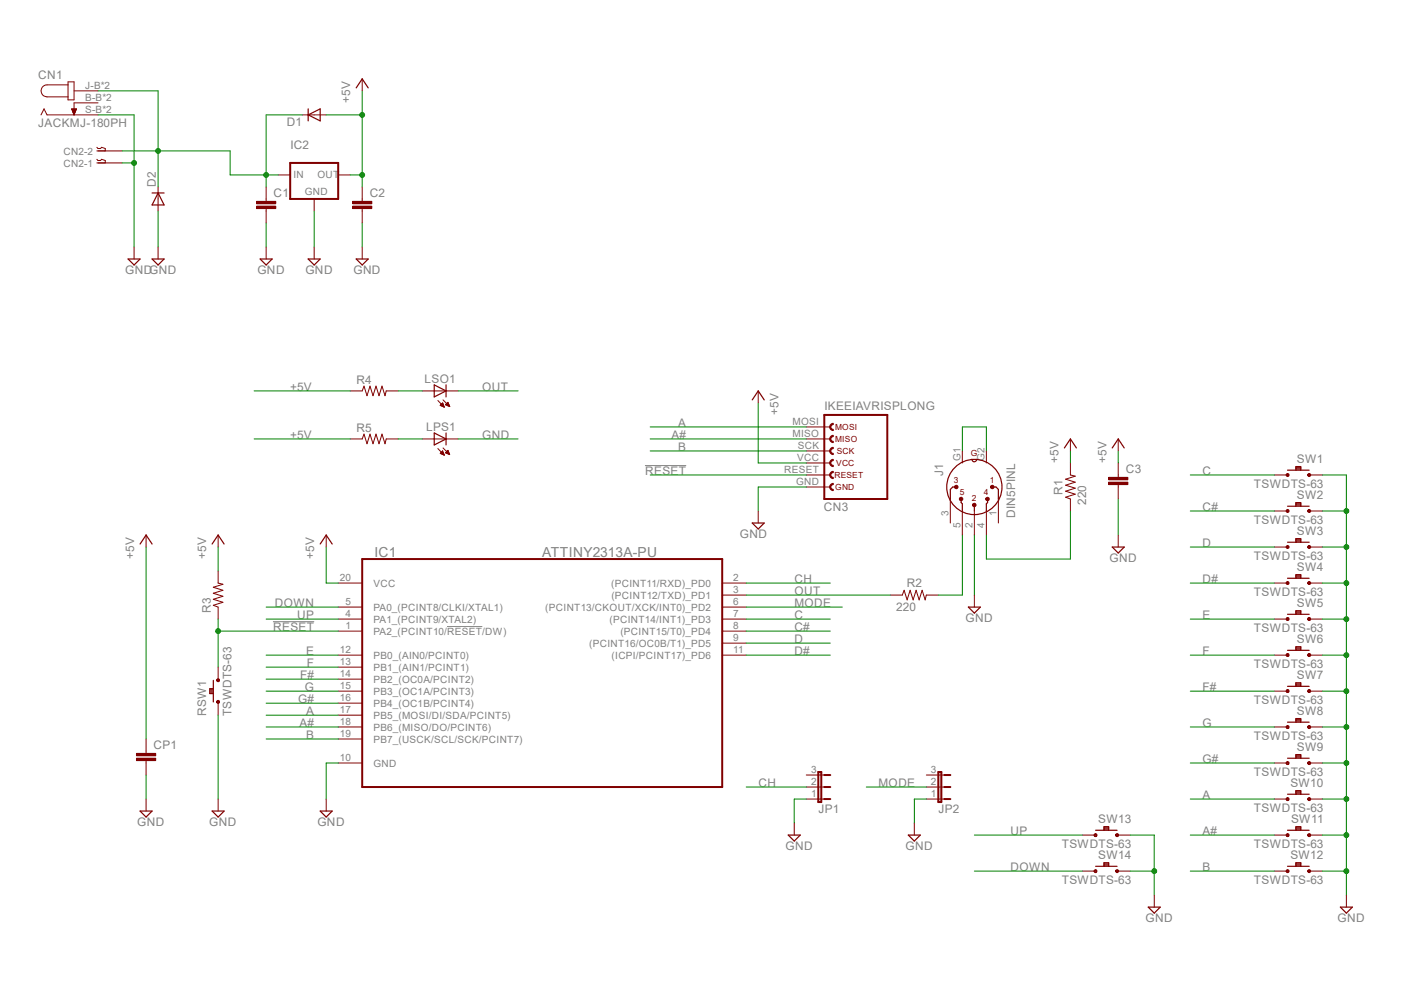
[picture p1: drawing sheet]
<svg xmlns="http://www.w3.org/2000/svg" width="297mm" height="210mm" viewBox="0 0 297 210" stroke-linecap="round" stroke-linejoin="round" font-family="sans-serif">
<path d="M136.4 98.5h8.8M57.7 131.5h8.8M94.6 132.5h7.4" fill="none" stroke="#808080" stroke-width=".21"/>
<g fill="none" stroke="#800000" stroke-width=".21">
<path d="M46.1 113.2v2.5M69 113.2v2.5M71.5 123.3h5.1M71.5 128.4h5.1M71.5 130.9h5.1M71.5 133.5h5.1M71.5 138.6h5.1M152.8 123.3h5.1M152.8 128.4h5.1M152.8 130.9h5.1M152.8 133.5h5.1M152.8 138.6h5.1"/>
<path d="M152.8 125.9h5.1M152.8 136h5.1M46.1 141.1v2.5M46.1 148.7v2.6M71.5 141.1h5.1M71.5 143.6h5.1M71.5 146.2h5.1M71.5 148.7h5.1M71.5 151.3h5.1M71.5 153.8h5.1M71.5 156.3h5.1M69 169v2.5"/>
<path d="M71.5 161.4h5.1"/>
</g>
<path d="M76.6 118.2h76.2v48.3h-76.2z" fill="none" stroke="#800000" stroke-width=".42"/>
<path d="M44.9 115.1l1.2-1.9 1.3 1.9M67.7 115.1l1.3-1.9 1.3 1.9M67.7 171.5h2.6l-1.3 1.3z" fill="none" stroke="#800000" stroke-width=".25"/>
<path d="M45.9 143.6h.5v.5h-.5l-.1-.2 .2-.2h.3v.2l-.2 .2-.3-.2z" fill-rule="evenodd" fill="#800000"/>
<path d="M45.9 143.6h.5v.5h-.5l-.1-.2 .2-.2h.3v.2l-.2 .2-.3-.2z" fill="none" stroke="#800000" stroke-width=".21"/>
<path d="M45.1 146.7v1.8" fill="none" stroke="#800000" stroke-width=".25"/>
<path d="M45.9 148.2h.5v.5h-.5l-.1-.2 .2-.2h.3v.2l-.2 .1-.3-.1z" fill-rule="evenodd" fill="#800000"/>
<path d="M46.1 120.8v2.5l1.1 .3-2.1 .6 2.1 .6-2.1 .7 2.1 .6-2.1 .6 2.1 .7-2.1 .6 1 .4v2.5M30.9 158.8v.5M45.9 148.2h.5v.5h-.5l-.1-.2 .2-.2h.3v.2l-.2 .1-.3-.1zM30.9 160.9v.5M46.1 169v2.5" fill="none" stroke="#800000" stroke-width=".21"/>
<path d="M44.6 145.7v1M44.9 145.7v1M45.1 143.9v2.8h-.7v-1h.7M44.9 171.5h2.5l-1.3 1.3z" fill="none" stroke="#800000" stroke-width=".25"/>
<path d="M28.9 160.4h4v.5h-4z" fill-rule="evenodd" fill="#800000"/>
<path d="M28.9 160.4h4v.5h-4z" fill="none" stroke="#800000" stroke-width=".21"/>
<path d="M28.9 159.3h4v.6h-4z" fill-rule="evenodd" fill="#800000"/>
<path d="M56.3 42.1v.5M56.3 44.1v.5M30.9 113.2v2.5M28.9 159.3h4v.6h-4zM30.9 156.3v2.5M30.9 161.4v2.5M30.9 169v2.5" fill="none" stroke="#800000" stroke-width=".21"/>
<path d="M29.6 115.1l1.3-1.9 1.3 1.9M29.6 171.5h2.6l-1.3 1.3z" fill="none" stroke="#800000" stroke-width=".25"/>
<path d="M54.3 43.6h4v.5h-4z" fill-rule="evenodd" fill="#800000"/>
<path d="M54.3 43.6h4v.5h-4z" fill="none" stroke="#800000" stroke-width=".21"/>
<path d="M54.3 42.6h4v.5h-4z" fill-rule="evenodd" fill="#800000"/>
<path d="M56.3 39.5v2.6M54.3 42.6h4v.5h-4zM56.3 44.6v2.6M76.6 42.1v.5M76.6 44.1v.5" fill="none" stroke="#800000" stroke-width=".21"/>
<path d="M74.6 43.6h4.1v.5h-4.1z" fill-rule="evenodd" fill="#800000"/>
<path d="M74.6 43.6h4.1v.5h-4.1z" fill="none" stroke="#800000" stroke-width=".21"/>
<path d="M74.6 42.6h4.1v.5h-4.1z" fill-rule="evenodd" fill="#800000"/>
<g fill="none" stroke="#800000" stroke-width=".21">
<path d="M76.6 16.7v2.5M20.5 34.5h5.3M20.5 31.2l.2 .2h.6l.2-.2 .8 .2v.5M20.5 33.7l.2 .3h.6l.2-.3 .8 .3v.5M20.5 31.9h5.3M58.8 37h2.6M63.9 24.3h5.1M71.5 37h2.6M76.6 39.5v2.6M28.4 52.2v2.6M33.4 52.2v2.6M66.5 42.1v2.5"/>
<path d="M66.5 52.2v2.6M74.6 42.6h4.1v.5h-4.1zM76.6 44.6v2.6M74.1 82.7h2.5l.4-1 .6 2 .7-2 .6 2 .6-2 .7 2 .6-2 .6 2 .3-1h2.5M74.1 92.8h2.5l.4-1 .6 2.1 .7-2.1 .6 2.1 .6-2.1 .7 2.1 .6-2.1 .6 2.1 .3-1.1h2.5M89.3 82.7h7.6M89.3 92.8h7.6M92.6 84.7l1.4 1.4M92.6 94.9l1.4 1.4M93.1 85.7l.9 .4M93.1 85.7l.5-.5 .4 .9M93.1 85.7h.7"/>
<path d="M93.2 95.9h.7M93.2 95.8h.6M93.2 85.6h.6M93.3 85.8h.6M93.3 95.8h.5M93.3 85.5h.5M93.3 95.7h.4M93.4 85.4h.3M93.4 96h.5M93.4 95.6h.3M93.5 85.9h.4M93.5 85.3h.2"/>
<path d="M93.5 95.5h.1M93.6 85.3h.1M93.6 96.1h.3M93.6 95.4h.1M93.6 95.4l-.5 .5 .9 .4M93.6 95.4l.4 .9M93.7 86h.2M93.7 84.6l1.4 1.4M93.7 94.7l1.4 1.4M93.8 96.2h.2M93.9 86.1h.1M94.2 85.6l.5-.5 .4 .9z"/>
<path d="M94.3 85.6h.7M94.3 95.8h.7M94.3 85.5h.7M94.4 95.7h.6M94.4 85.4h.5M94.4 95.8h.6M94.4 95.6h.5M94.5 85.7h.5M94.5 85.3h.4M94.5 95.5h.4M94.6 85.3h.2M94.6 95.9h.4"/>
<path d="M94.6 95.4h.2M94.7 85.8h.4M94.7 85.2h.1M94.7 95.3h.1M94.7 95.2l.4 .9-.9-.3zM94.8 96h.3M94.9 85.9h.2M95 96.1h.1M95.1 86h.1M160.4 82.7v2.5M160.4 108.1v2.5M269.6 108.1h2.5"/>
<path d="M277.2 108.1h2.5M244.2 189.3v2.6"/>
</g>
<g fill="none" stroke="#800000" stroke-width=".25">
<path d="M75.4 18.6l1.2-1.9 1.3 1.9M65.2 24.3l2.5-1.3v2.6zM65.2 23v2.6M27.1 54.8h2.5l-1.2 1.2zM32.2 54.8h2.5l-1.3 1.2zM65.2 54.8h2.5l-1.2 1.2zM91.9 81.4l2.5 1.3-2.5 1.2zM91.9 91.6l2.5 1.2-2.5 1.3zM94.4 81.4v2.5M94.4 91.6v2.5M159.1 84.6l1.3-1.9 1.3 1.9M159.1 110.6h2.6l-1.3 1.3z"/>
<path d="M242.9 191.9h2.5l-1.2 1.2z"/>
</g>
<path d="M61.4 34.5h10.1v7.6h-10.1z" fill="none" stroke="#800000" stroke-width=".42"/>
<path d="M272.2 107.9l.2-.2 .2 .2v.4h-.4l-.1-.2 .3-.2 .2 .2-.4 .1-.1-.1z" fill-rule="evenodd" fill="#800000"/>
<path d="M272.2 107.9l.2-.2 .2 .2v.4h-.4l-.1-.2 .3-.2 .2 .2-.4 .1-.1-.1z" fill="none" stroke="#800000" stroke-width=".21"/>
<path d="M275.2 107.1h1.7" fill="none" stroke="#800000" stroke-width=".25"/>
<path d="M276.7 107.9l.2-.2 .3 .2v.4h-.5l-.1-.2 .3-.2 .3 .2-.4 .1-.2-.1z" fill-rule="evenodd" fill="#800000"/>
<path d="M269.6 100.5h2.5M276.7 107.9l.2-.2 .3 .2v.4h-.5l-.1-.2 .3-.2 .3 .2-.4 .1-.2-.1zM277.2 100.5h2.5" fill="none" stroke="#800000" stroke-width=".21"/>
<path d="M272.4 107.1h2.8v-.8h-1v.8M274.2 106.8h1M274.2 106.6h1" fill="none" stroke="#800000" stroke-width=".25"/>
<path d="M272.2 100.2h.4v.5l-.2 .1-.2-.1-.1-.2 .1-.2 .4 .2-.2 .2-.3-.2z" fill-rule="evenodd" fill="#800000"/>
<path d="M272.2 100.2h.4v.5l-.2 .1-.2-.1-.1-.2 .1-.2 .4 .2-.2 .2-.3-.2z" fill="none" stroke="#800000" stroke-width=".21"/>
<path d="M275.2 99.4h1.7" fill="none" stroke="#800000" stroke-width=".25"/>
<path d="M276.7 100.2h.5v.5l-.3 .1-.2-.1-.1-.2 .2-.2 .4 .2-.3 .2-.3-.2z" fill-rule="evenodd" fill="#800000"/>
<path d="M269.6 115.7h2.5M276.7 100.2h.5v.5l-.3 .1-.2-.1-.1-.2 .2-.2 .4 .2-.3 .2-.3-.2zM277.2 115.7h2.5" fill="none" stroke="#800000" stroke-width=".21"/>
<path d="M272.4 99.4h2.8v-.7h-1v.7M274.2 99.2h1M274.2 98.9h1" fill="none" stroke="#800000" stroke-width=".25"/>
<path d="M272.2 115.5l.2-.1 .2 .1v.4h-.4l-.1-.2 .3-.2 .2 .2-.4 .1-.1-.1z" fill-rule="evenodd" fill="#800000"/>
<path d="M272.2 115.5l.2-.1 .2 .1v.4h-.4l-.1-.2 .3-.2 .2 .2-.4 .1-.1-.1z" fill="none" stroke="#800000" stroke-width=".21"/>
<path d="M275.2 114.7h1.7" fill="none" stroke="#800000" stroke-width=".25"/>
<path d="M276.7 115.5l.2-.1 .3 .1v.4h-.5l-.1-.2 .3-.2 .3 .2-.4 .1-.2-.1z" fill-rule="evenodd" fill="#800000"/>
<path d="M276.7 115.5l.2-.1 .3 .1v.4h-.5l-.1-.2 .3-.2 .3 .2-.4 .1-.2-.1zM269.6 123.3h2.5M277.2 123.3h2.5" fill="none" stroke="#800000" stroke-width=".21"/>
<path d="M272.4 114.7h2.8v-.8h-1v.8M274.2 114.4h1M274.2 114.2h1" fill="none" stroke="#800000" stroke-width=".25"/>
<path d="M272.2 123.1l.2-.1 .2 .1v.4h-.4l-.1-.2 .3-.2 .2 .2-.4 .1-.1-.1z" fill-rule="evenodd" fill="#800000"/>
<path d="M272.2 123.1l.2-.1 .2 .1v.4h-.4l-.1-.2 .3-.2 .2 .2-.4 .1-.1-.1z" fill="none" stroke="#800000" stroke-width=".21"/>
<path d="M275.2 122.3h1.7" fill="none" stroke="#800000" stroke-width=".25"/>
<path d="M276.7 123.1l.2-.1 .3 .1v.4h-.5l-.1-.2 .3-.2 .3 .2-.4 .1-.2-.1z" fill-rule="evenodd" fill="#800000"/>
<path d="M269.6 130.9h2.5M276.7 123.1l.2-.1 .3 .1v.4h-.5l-.1-.2 .3-.2 .3 .2-.4 .1-.2-.1zM277.2 130.9h2.5" fill="none" stroke="#800000" stroke-width=".21"/>
<path d="M272.4 122.3h2.8v-.8h-1v.8M274.2 122h1M274.2 121.8h1" fill="none" stroke="#800000" stroke-width=".25"/>
<path d="M272.2 130.7h.4v.4h-.4l-.1-.2 .3-.2 .2 .2-.4 .2-.1-.2z" fill-rule="evenodd" fill="#800000"/>
<path d="M272.2 130.7h.4v.4h-.4l-.1-.2 .3-.2 .2 .2-.4 .2-.1-.2z" fill="none" stroke="#800000" stroke-width=".21"/>
<path d="M275.2 129.9h1.7" fill="none" stroke="#800000" stroke-width=".25"/>
<path d="M276.7 130.7h.5v.4h-.5l-.1-.2 .3-.2 .3 .2-.4 .2-.2-.2z" fill-rule="evenodd" fill="#800000"/>
<path d="M269.6 138.6h2.5M276.7 130.7h.5v.4h-.5l-.1-.2 .3-.2 .3 .2-.4 .2-.2-.2zM277.2 138.6h2.5" fill="none" stroke="#800000" stroke-width=".21"/>
<path d="M272.4 129.9h2.8v-.7h-1v.7M274.2 129.7h1M274.2 129.4h1" fill="none" stroke="#800000" stroke-width=".25"/>
<path d="M272.2 138.3h.4v.5h-.4l-.1-.2 .1-.2h.3l.1 .2-.4 .1-.1-.1z" fill-rule="evenodd" fill="#800000"/>
<path d="M272.2 138.3h.4v.5h-.4l-.1-.2 .1-.2h.3l.1 .2-.4 .1-.1-.1z" fill="none" stroke="#800000" stroke-width=".21"/>
<path d="M275.2 137.5h1.7" fill="none" stroke="#800000" stroke-width=".25"/>
<path d="M276.7 138.3h.5v.5h-.5l-.1-.2 .2-.2h.3l.1 .2-.4 .1-.2-.1z" fill-rule="evenodd" fill="#800000"/>
<path d="M276.7 138.3h.5v.5h-.5l-.1-.2 .2-.2h.3l.1 .2-.4 .1-.2-.1zM269.6 146.2h2.5M277.2 146.2h2.5" fill="none" stroke="#800000" stroke-width=".21"/>
<path d="M272.4 137.5h2.8v-.7h-1v.7M274.2 137.3h1M274.2 137h1" fill="none" stroke="#800000" stroke-width=".25"/>
<path d="M272.2 145.9h.4v.5h-.4l-.1-.2 .1-.2h.3l.1 .2-.4 .1-.1-.1z" fill-rule="evenodd" fill="#800000"/>
<path d="M272.2 145.9h.4v.5h-.4l-.1-.2 .1-.2h.3l.1 .2-.4 .1-.1-.1z" fill="none" stroke="#800000" stroke-width=".21"/>
<path d="M275.2 145.2h1.7" fill="none" stroke="#800000" stroke-width=".25"/>
<path d="M276.7 145.9h.5v.5h-.5l-.1-.2 .2-.2h.3l.1 .2-.4 .1-.2-.1z" fill-rule="evenodd" fill="#800000"/>
<path d="M269.6 153.8h2.5M276.7 145.9h.5v.5h-.5l-.1-.2 .2-.2h.3l.1 .2-.4 .1-.2-.1zM277.2 153.8h2.5" fill="none" stroke="#800000" stroke-width=".21"/>
<path d="M272.4 145.2h2.8v-.8h-1v.8M274.2 144.9h1M274.2 144.7h1" fill="none" stroke="#800000" stroke-width=".25"/>
<path d="M272.2 153.5h.4v.5h-.4l-.1-.2 .1-.2 .4 .2-.1 .1h-.3l-.1-.1z" fill-rule="evenodd" fill="#800000"/>
<path d="M272.2 153.5h.4v.5h-.4l-.1-.2 .1-.2 .4 .2-.1 .1h-.3l-.1-.1z" fill="none" stroke="#800000" stroke-width=".21"/>
<path d="M275.2 152.7h1.7" fill="none" stroke="#800000" stroke-width=".25"/>
<path d="M276.7 153.5h.5v.5h-.5l-.1-.2 .2-.2 .4 .2-.1 .1h-.3l-.2-.1z" fill-rule="evenodd" fill="#800000"/>
<path d="M276.7 153.5h.5v.5h-.5l-.1-.2 .2-.2 .4 .2-.1 .1h-.3l-.2-.1zM269.6 161.4h2.5M277.2 161.4h2.5" fill="none" stroke="#800000" stroke-width=".21"/>
<path d="M272.4 152.7h2.8v-.7h-1v.7M274.2 152.5h1M274.2 152.2h1" fill="none" stroke="#800000" stroke-width=".25"/>
<path d="M272.2 161.2h.4v.4h-.4l-.1-.2 .1-.2 .4 .2-.1 .1h-.3l-.1-.1z" fill-rule="evenodd" fill="#800000"/>
<path d="M272.2 161.2h.4v.4h-.4l-.1-.2 .1-.2 .4 .2-.1 .1h-.3l-.1-.1z" fill="none" stroke="#800000" stroke-width=".21"/>
<path d="M275.2 160.4h1.7" fill="none" stroke="#800000" stroke-width=".25"/>
<path d="M276.7 161.2h.5v.4h-.5l-.1-.2 .2-.2 .4 .2-.1 .1h-.3l-.2-.1z" fill-rule="evenodd" fill="#800000"/>
<path d="M269.6 169h2.5M276.7 161.2h.5v.4h-.5l-.1-.2 .2-.2 .4 .2-.1 .1h-.3l-.2-.1zM277.2 169h2.5" fill="none" stroke="#800000" stroke-width=".21"/>
<path d="M274.2 159.9h1M272.4 160.4h2.8v-.8h-1v.8M274.2 160.1h1" fill="none" stroke="#800000" stroke-width=".25"/>
<path d="M272.2 168.8h.4v.4h-.4l-.1-.2 .1-.1 .4 .1-.2 .2-.3-.2z" fill-rule="evenodd" fill="#800000"/>
<path d="M272.2 168.8h.4v.4h-.4l-.1-.2 .1-.1 .4 .1-.2 .2-.3-.2z" fill="none" stroke="#800000" stroke-width=".21"/>
<path d="M275.2 168h1.7" fill="none" stroke="#800000" stroke-width=".25"/>
<path d="M276.7 168.8h.5v.4h-.5l-.1-.2 .2-.1 .4 .1-.3 .2-.3-.2z" fill-rule="evenodd" fill="#800000"/>
<path d="M269.6 176.6h2.5M276.7 168.8h.5v.4h-.5l-.1-.2 .2-.1 .4 .1-.3 .2-.3-.2zM277.2 176.6h2.5" fill="none" stroke="#800000" stroke-width=".21"/>
<path d="M272.4 168h2.8v-.8h-1v.8M274.2 167.7h1M274.2 167.5h1" fill="none" stroke="#800000" stroke-width=".25"/>
<path d="M272.2 176.4h.4v.5h-.4l-.1-.3 .1-.1 .4 .1-.2 .2-.3-.2z" fill-rule="evenodd" fill="#800000"/>
<path d="M272.2 176.4h.4v.5h-.4l-.1-.3 .1-.1 .4 .1-.2 .2-.3-.2z" fill="none" stroke="#800000" stroke-width=".21"/>
<path d="M275.2 175.6h1.7" fill="none" stroke="#800000" stroke-width=".25"/>
<path d="M276.7 176.4h.5v.5h-.5l-.1-.3 .2-.1 .4 .1-.3 .2-.3-.2z" fill-rule="evenodd" fill="#800000"/>
<path d="M276.7 176.4h.5v.5h-.5l-.1-.3 .2-.1 .4 .1-.3 .2-.3-.2zM269.6 184.2h2.5M277.2 184.2h2.5" fill="none" stroke="#800000" stroke-width=".21"/>
<path d="M272.4 175.6h2.8v-.8h-1v.8M274.2 175.3h1M274.2 175.1h1" fill="none" stroke="#800000" stroke-width=".25"/>
<path d="M272.2 184h.4v.4l-.2 .2-.2-.2-.1-.2 .1-.1 .4 .1-.2 .2-.3-.2z" fill-rule="evenodd" fill="#800000"/>
<path d="M272.2 184h.4v.4l-.2 .2-.2-.2-.1-.2 .1-.1 .4 .1-.2 .2-.3-.2z" fill="none" stroke="#800000" stroke-width=".21"/>
<path d="M275.2 183.2h1.7" fill="none" stroke="#800000" stroke-width=".25"/>
<path d="M276.7 184h.5v.4l-.3 .2-.2-.2-.1-.2 .2-.1 .4 .1-.3 .2-.3-.2z" fill-rule="evenodd" fill="#800000"/>
<path d="M201 105.5v5.1M203.6 108.1v5.1M206.1 108.1v5.1M208.7 108.1v5.1M211.2 105.5v5.1M276.7 184h.5v.4l-.3 .2-.2-.2-.1-.2 .2-.1 .4 .1-.3 .2-.3-.2z" fill="none" stroke="#800000" stroke-width=".21"/>
<path d="M272.4 183.2h2.8v-.7h-1v.7M274.2 183h1M274.2 182.7h1" fill="none" stroke="#800000" stroke-width=".25"/>
<path d="M205.8 106.6l.3-.2 .3 .2 .1 .2-.1 .3-.3 .1-.3-.1-.1-.3 .4-.1 .1 .1-.1 .1-.4-.1z" fill-rule="evenodd" fill="#800000"/>
<path d="M205.8 106.6l.3-.2 .3 .2 .1 .2-.1 .3-.3 .1-.3-.1-.1-.3 .4-.1 .1 .1-.1 .1-.4-.1z" fill="none" stroke="#800000" stroke-width=".21"/>
<path d="M208.6 105.3l.3-.1 .3 .1 .1 .2-.1 .3-.3 .1-.3-.1-.1-.3 .4-.1 .1 .1-.1 .2-.4-.2z" fill-rule="evenodd" fill="#800000"/>
<path d="M208.6 105.3l.3-.1 .3 .1 .1 .2-.1 .3-.3 .1-.3-.1-.1-.3 .4-.1 .1 .1-.1 .2-.4-.2z" fill="none" stroke="#800000" stroke-width=".21"/>
<path d="M203 105.3l.3-.1 .3 .1 .1 .2-.1 .3-.3 .1-.3-.1-.1-.3 .4-.1 .2 .1-.2 .2-.4-.2z" fill-rule="evenodd" fill="#800000"/>
<path d="M203 105.3l.3-.1 .3 .1 .1 .2-.1 .3-.3 .1-.3-.1-.1-.3 .4-.1 .2 .1-.2 .2-.4-.2z" fill="none" stroke="#800000" stroke-width=".21"/>
<path d="M209.6 102.7l.3-.1 .3 .1 .1 .3-.1 .3-.3 .1-.3-.1-.1-.3 .4-.1 .2 .1-.2 .1-.4-.1z" fill-rule="evenodd" fill="#800000"/>
<path d="M209.6 102.7l.3-.1 .3 .1 .1 .3-.1 .3-.3 .1-.3-.1-.1-.3 .4-.1 .2 .1-.2 .1-.4-.1z" fill="none" stroke="#800000" stroke-width=".21"/>
<path d="M202 102.7l.3-.1 .3 .1 .1 .3-.1 .3-.3 .1-.3-.1-.1-.3 .4-.1 .1 .1-.1 .1-.4-.1z" fill-rule="evenodd" fill="#800000"/>
<path d="M203.6 95.4v2.5M208.7 95.4v2.5M226.4 92.8v2.6M226.4 97.9v2.6l1.1 .2-2.1 .6 2.1 .7-2.1 .6 2.1 .7-2.1 .6 2.1 .6-2.1 .7 1 .3v2.6M202 102.7l.3-.1 .3 .1 .1 .3-.1 .3-.3 .1-.3-.1-.1-.3 .4-.1 .1 .1-.1 .1-.4-.1zM188.3 125.9h2.6l.4-1.1 .6 2.1 .6-2.1 .7 2.1 .6-2.1 .6 2.1 .7-2.1 .6 2.1 .3-1h2.5M229 176.6h2.5M236.6 176.6h2.5" fill="none" stroke="#800000" stroke-width=".21"/>
<g fill="none" stroke="#800000" stroke-width=".25">
<path d="M205.6 97.2a.51 .51 0 0 0 .5 .5 .51 .51 0 0 0 .5-.5M225.2 94.7l1.2-1.9 1.3 1.9M202.3 103h-.8l-.5 .5v2M203.3 105.5v.8l.3 .3v1.5M206.1 106.8v1.3M208.9 105.5v.8l-.2 .3v1.5M209.9 103h.8l.5 .5v2"/>
<circle cx="206.1" cy="103" r="5.8"/>
</g>
<path d="M231.5 176.4h.5v.5h-.5l-.1-.3 .2-.1 .3 .1-.1 .2-.4-.2z" fill-rule="evenodd" fill="#800000"/>
<path d="M231.5 176.4h.5v.5h-.5l-.1-.3 .2-.1 .3 .1-.1 .2-.4-.2z" fill="none" stroke="#800000" stroke-width=".21"/>
<path d="M234.5 175.6h1.8" fill="none" stroke="#800000" stroke-width=".25"/>
<path d="M236.1 176.4h.5v.5h-.5l-.1-.3 .2-.1 .3 .1-.2 .2-.3-.2z" fill-rule="evenodd" fill="#800000"/>
<path d="M236.1 176.4h.5v.5h-.5l-.1-.3 .2-.1 .3 .1-.2 .2-.3-.2zM229 184.2h2.5M236.6 184.2h2.5" fill="none" stroke="#800000" stroke-width=".21"/>
<path d="M231.8 175.6h2.7v-.8h-.9v.8M233.6 175.3h.9M233.6 175.1h.9" fill="none" stroke="#800000" stroke-width=".25"/>
<path d="M231.5 184h.5v.4l-.2 .2-.3-.2-.1-.2 .2-.1 .3 .1-.1 .2-.4-.2z" fill-rule="evenodd" fill="#800000"/>
<path d="M231.5 184h.5v.4l-.2 .2-.3-.2-.1-.2 .2-.1 .3 .1-.1 .2-.4-.2z" fill="none" stroke="#800000" stroke-width=".21"/>
<path d="M234.5 183.2h1.8" fill="none" stroke="#800000" stroke-width=".25"/>
<path d="M236.1 184h.5v.4l-.3 .2-.2-.2-.1-.2 .2-.1 .3 .1-.2 .2-.3-.2z" fill-rule="evenodd" fill="#800000"/>
<path d="M236.1 184h.5v.4l-.3 .2-.2-.2-.1-.2 .2-.1 .3 .1-.2 .2-.3-.2z" fill="none" stroke="#800000" stroke-width=".21"/>
<path d="M231.8 183.2h2.7v-.7h-.9v.7M233.6 183h.9M233.6 182.7h.9" fill="none" stroke="#800000" stroke-width=".25"/>
<path d="M174.4 87.8h13.3" fill="none" stroke="#800000" stroke-width=".42"/>
<path d="M175.6 95l.5-.4h.2v.3a.51 .51 0 0 0-.5 .5 .51 .51 0 0 0 .5 .5v.2a.76 .76 0 0 1-.7-1.1z" fill-rule="evenodd" fill="#800000"/>
<path d="M175.6 95l.5-.4h.2v.3a.51 .51 0 0 0-.5 .5 .51 .51 0 0 0 .5 .5v.2a.76 .76 0 0 1-.7-1.1z" fill="none" stroke="#800000" stroke-width=".21"/>
<path d="M175.6 92.4l.5-.3h.2v.2a.51 .51 0 0 0-.5 .5 .51 .51 0 0 0 .5 .5v.3a.76 .76 0 0 1-.7-1.2z" fill-rule="evenodd" fill="#800000"/>
<path d="M175.6 92.4l.5-.3h.2v.2a.51 .51 0 0 0-.5 .5 .51 .51 0 0 0 .5 .5v.3a.76 .76 0 0 1-.7-1.2z" fill="none" stroke="#800000" stroke-width=".21"/>
<path d="M175.6 89.9l.5-.4h.2v.3a.51 .51 0 0 0-.5 .5 .51 .51 0 0 0 .5 .5v.3a.76 .76 0 0 1-.7-1.2z" fill-rule="evenodd" fill="#800000"/>
<path d="M175.6 89.9l.5-.4h.2v.3a.51 .51 0 0 0-.5 .5 .51 .51 0 0 0 .5 .5v.3a.76 .76 0 0 1-.7-1.2z" fill="none" stroke="#800000" stroke-width=".21"/>
<path d="M174.4 87.8v17.7h13.3v-17.7" fill="none" stroke="#800000" stroke-width=".42"/>
<path d="M175.6 100l.5-.3h.2v.2a.51 .51 0 0 0-.5 .6 .51 .51 0 0 0 .5 .5v.2a.76 .76 0 0 1-.7-1.2z" fill-rule="evenodd" fill="#800000"/>
<path d="M175.6 100l.5-.3h.2v.2a.51 .51 0 0 0-.5 .6 .51 .51 0 0 0 .5 .5v.2a.76 .76 0 0 1-.7-1.2z" fill="none" stroke="#800000" stroke-width=".21"/>
<path d="M175.6 97.5l.5-.3h.2v.2a.51 .51 0 0 0-.5 .5 .51 .51 0 0 0 .5 .5v.3a.76 .76 0 0 1-.7-1.2z" fill-rule="evenodd" fill="#800000"/>
<path d="M175.6 97.5l.5-.3h.2v.2a.51 .51 0 0 0-.5 .5 .51 .51 0 0 0 .5 .5v.3a.76 .76 0 0 1-.7-1.2z" fill="none" stroke="#800000" stroke-width=".21"/>
<path d="M175.6 102.6l.5-.4h.2v.3a.51 .51 0 0 0-.5 .5 .51 .51 0 0 0 .5 .5v.3a.76 .76 0 0 1-.7-1.2z" fill-rule="evenodd" fill="#800000"/>
<g fill="none" stroke="#800000" stroke-width=".21">
<path d="M14.4 17.9h-4.5a1.27 1.27 0 0 0-1.2 1.3 1.27 1.27 0 0 0 1.2 1.3h4.5M14.4 17.3h1.3v3.8h-1.3zM15.7 19.2h5M8.7 24.3l.6-1.3 .6 1.3h10.8M15.2 23h1l-.5 1.3zM15.2 23.2h.9M15.2 23.1h1M15.3 23.3h.7M15.3 23.4h.7M15.4 23.5h.6M15.4 23.7h.5M15.4 23.6h.6"/>
<path d="M15.5 23.8h.4M15.5 23.9h.3M15.5 24h.3M15.6 24h.1M15.6 24.2h.1M15.6 24.1h.1M20.7 21.8h-5v2.5M56.3 52.2v2.6M76.6 52.2v2.6M170.6 90.3h5M170.6 92.8h5M170.6 95.4h5"/>
<path d="M170.6 97.9h5M170.6 100.5h5M170.6 103h5M175.6 102.6l.5-.4h.2v.3a.51 .51 0 0 0-.5 .5 .51 .51 0 0 0 .5 .5v.3a.76 .76 0 0 1-.7-1.2zM236.6 100.5v.5M236.6 102.5v.5M168 174.1v2.5M170.6 163.9h3.8M170.6 166.5h3.8M170.6 169h3.8"/>
</g>
<path d="M55 54.8h2.6l-1.3 1.2zM75.4 54.8h2.5l-1.3 1.2zM166.8 176.6h2.5l-1.3 1.3z" fill="none" stroke="#800000" stroke-width=".25"/>
<path d="M173.1 163.3h.6v6.3h-.6zM174.4 163.9h1.2M174.4 166.5h1.2M174.4 169h1.2" fill="none" stroke="#800000" stroke-width=".42"/>
<path d="M234.5 102h4.1v.5h-4.1z" fill-rule="evenodd" fill="#800000"/>
<path d="M234.5 102h4.1v.5h-4.1z" fill="none" stroke="#800000" stroke-width=".21"/>
<path d="M234.5 101h4.1v.5h-4.1z" fill-rule="evenodd" fill="#800000"/>
<path d="M33.4 39.5v5.1M236.6 92.8v2.6M236.6 97.9v2.6M234.5 101h4.1v.5h-4.1zM236.6 103v2.5M236.6 113.2v2.5M206.1 125.9v2.5M193.4 174.1v2.5M196 163.9h3.8M196 166.5h3.8M196 169h3.8M284.8 189.3v2.6" fill="none" stroke="#800000" stroke-width=".21"/>
<path d="M32.2 40.8h2.5M33.4 40.8l1.3 2.5h-2.5zM235.3 94.7l1.3-1.9 1.2 1.9M235.3 115.7h2.5l-1.2 1.3zM204.9 128.4h2.5l-1.3 1.3zM192.2 176.6h2.5l-1.3 1.3zM283.5 191.9h2.6l-1.3 1.2z" fill="none" stroke="#800000" stroke-width=".25"/>
<path d="M198.5 163.3h.6v6.3h-.6zM199.8 163.9h1.2M199.8 166.5h1.2M199.8 169h1.2" fill="none" stroke="#800000" stroke-width=".42"/>
<g fill="none" stroke="#008000" stroke-width=".21">
<path d="M69 24.3h7.6v15.2M74.1 37h2.5M137.5 90.3h33.1M137.5 92.8h33.1M137.5 95.4h33.1M30.9 115.7v40.6M46.1 115.7v5.1M69 115.7v7.6h2.5M251.8 100.5h17.8M251.8 108.1h17.8M251.8 115.7h17.8M56.3 138.6h15.2"/>
<path d="M157.9 130.9h17.7M157.9 133.5h17.7M157.9 136h17.7M157.9 138.6h17.7M251.8 130.9h17.8M251.8 123.3h17.8M251.8 138.6h17.8M56.3 141.1h15.2M56.3 146.2h15.2M56.3 143.6h15.2M56.3 153.8h15.2M56.3 148.7h15.2"/>
<path d="M56.3 151.3h15.2M56.3 156.3h15.2M251.8 146.2h17.8M251.8 153.8h17.8M251.8 161.4h17.8M251.8 169h17.8M251.8 176.6h17.8M251.8 184.2h17.8"/>
</g>
<circle cx="76.6" cy="37" r=".51" fill="#008000"/>
<g fill="none" stroke="#008000" stroke-width=".21">
<path d="M76.6 19.2v5.1"/>
<circle cx="76.6" cy="37" r=".51"/>
</g>
<circle cx="76.6" cy="24.3" r=".51" fill="#008000"/>
<g fill="none" stroke="#008000" stroke-width=".21">
<path d="M25.8 34.5h2.6M28.4 24.3v27.9M56.3 47.2v5M66.5 44.6v7.6M76.6 47.2v5M53.8 82.7h20.3M53.8 92.8h20.3M160.4 85.2v12.7h10.2M226.4 95.4v2.5M236.6 95.4v2.5M46.1 151.3v17.7M30.9 163.9v5.1"/>
<path d="M71.5 161.4h-2.5v7.6"/>
<circle cx="76.6" cy="24.3" r=".51"/>
</g>
<circle cx="28.4" cy="34.5" r=".51" fill="#008000"/>
<g fill="none" stroke="#008000" stroke-width=".21">
<path d="M20.7 24.3h7.7M33.4 44.6v7.6M170.6 103h-10.2v5.1M239.1 176.6h5.1v12.7"/>
<circle cx="28.4" cy="34.5" r=".51"/>
</g>
<circle cx="244.2" cy="184.2" r=".51" fill="#008000"/>
<g fill="none" stroke="#008000" stroke-width=".21">
<path d="M279.7 100.5h5.1v83.7M279.7 108.1h5.1M239.1 184.2h5.1"/>
<circle cx="244.2" cy="184.2" r=".51"/>
</g>
<circle cx="284.8" cy="108.1" r=".51" fill="#008000"/>
<g fill="none" stroke="#008000" stroke-width=".21">
<path d="M279.7 115.7h5.1"/>
<circle cx="284.8" cy="108.1" r=".51"/>
</g>
<circle cx="284.8" cy="115.7" r=".51" fill="#008000"/>
<g fill="none" stroke="#008000" stroke-width=".21">
<path d="M279.7 123.3h5.1"/>
<circle cx="284.8" cy="115.7" r=".51"/>
</g>
<circle cx="284.8" cy="123.3" r=".51" fill="#008000"/>
<g fill="none" stroke="#008000" stroke-width=".21">
<path d="M279.7 130.9h5.1"/>
<circle cx="284.8" cy="123.3" r=".51"/>
</g>
<circle cx="284.8" cy="130.9" r=".51" fill="#008000"/>
<g fill="none" stroke="#008000" stroke-width=".21">
<path d="M279.7 138.6h5.1"/>
<circle cx="284.8" cy="130.9" r=".51"/>
</g>
<circle cx="284.8" cy="138.6" r=".51" fill="#008000"/>
<g fill="none" stroke="#008000" stroke-width=".21">
<path d="M279.7 146.2h5.1"/>
<circle cx="284.8" cy="138.6" r=".51"/>
</g>
<circle cx="284.8" cy="146.2" r=".51" fill="#008000"/>
<g fill="none" stroke="#008000" stroke-width=".21">
<path d="M279.7 153.8h5.1"/>
<circle cx="284.8" cy="146.2" r=".51"/>
</g>
<circle cx="284.8" cy="153.8" r=".51" fill="#008000"/>
<g fill="none" stroke="#008000" stroke-width=".21">
<path d="M279.7 161.4h5.1"/>
<circle cx="284.8" cy="153.8" r=".51"/>
</g>
<circle cx="284.8" cy="161.4" r=".51" fill="#008000"/>
<g fill="none" stroke="#008000" stroke-width=".21">
<path d="M279.7 169h5.1"/>
<circle cx="284.8" cy="161.4" r=".51"/>
</g>
<circle cx="284.8" cy="169" r=".51" fill="#008000"/>
<g fill="none" stroke="#008000" stroke-width=".21">
<path d="M279.7 176.6h5.1"/>
<circle cx="284.8" cy="169" r=".51"/>
</g>
<circle cx="284.8" cy="176.6" r=".51" fill="#008000"/>
<g fill="none" stroke="#008000" stroke-width=".21">
<path d="M279.7 184.2h5.1"/>
<circle cx="284.8" cy="176.6" r=".51"/>
</g>
<circle cx="284.8" cy="184.2" r=".51" fill="#008000"/>
<g fill="none" stroke="#008000" stroke-width=".21">
<path d="M58.8 37h-2.5v2.5M96.9 92.8h12.7M96.9 82.7h12.7M206.1 113.2v12.7M236.6 105.5v7.7M56.3 128.4h15.2M157.9 125.9h30.4M170.6 169h-2.6v5.1M196 169h-2.6v5.1M206.1 184.2h22.9M284.8 184.2v5.1"/>
<circle cx="284.8" cy="184.2" r=".51"/>
</g>
<circle cx="56.3" cy="37" r=".51" fill="#008000"/>
<g fill="none" stroke="#008000" stroke-width=".21">
<path d="M25.8 31.9h7.6M48.7 37h7.6"/>
<circle cx="56.3" cy="37" r=".51"/>
</g>
<circle cx="33.4" cy="31.9" r=".51" fill="#008000"/>
<g fill="none" stroke="#008000" stroke-width=".21">
<path d="M20.7 19.2h12.7v20.3M33.4 31.9h15.3v5.1M63.9 24.3h-7.6v12.7M137.5 100.5h33.1M46.1 133.5h25.4M46.1 130.9v10.2"/>
<circle cx="33.4" cy="31.9" r=".51"/>
</g>
<circle cx="46.1" cy="133.5" r=".51" fill="#008000"/>
<g fill="none" stroke="#008000" stroke-width=".21">
<path d="M84.2 82.7h5.1M84.2 92.8h5.1M203.6 95.4v-5.1h5.1v5.1M203.6 113.2v12.7h-5.1M226.4 108.1v10.1h-17.7v-5M56.3 130.9h15.2M157.9 128.4h20.3M157.9 123.3h17.7M157.9 166.5h12.7M183.3 166.5h12.7M206.1 176.6h22.9"/>
<circle cx="46.1" cy="133.5" r=".51"/>
</g>
<g font-size="2.9" fill="#808080">
<text x="79.2" y="117.7">IC1</text>
<text x="114.7" y="117.7">ATTINY2313A-PU</text>
</g>
<g font-size="2.5" fill="#808080">
<text x="8.1" y="16.7">CN1</text>
<text x="74.1" y="21.8" transform="rotate(-90 74.1 21.8)">+5V</text>
<text x="8.1" y="26.8">JACKMJ-180PH</text>
<text x="60.7" y="26.5">D1</text>
<text x="61.4" y="31.4">IC2</text>
<text x="33" y="39.5" transform="rotate(-90 33 39.5)">D2</text>
<text x="57.9" y="41.7">C1</text>
<text x="78.2" y="41.7">C2</text>
<text x="26.5" y="58">GNDGND</text>
<text x="54.4" y="58">GND</text>
<text x="64.6" y="58">GND</text>
<text x="74.8" y="58">GND</text>
<text x="61.4" y="82.7">+5V</text>
<text x="75.4" y="81.2">R4</text>
<text x="89.8" y="80.9">LSO1</text>
<text x="102" y="82.7">OUT</text>
<text x="164.7" y="87.8" transform="rotate(-90 164.7 87.8)">+5V</text>
<text x="174.4" y="86.7">IKEEIAVRISPLONG</text>
<text x="61.4" y="92.8">+5V</text>
<text x="75.4" y="91.4">R5</text>
<text x="90.1" y="91.1">LPS1</text>
<text x="102" y="92.8">GND</text>
<text x="142.1" y="92.8">A#</text>
<text x="143.5" y="90.3">A</text>
<text x="143.5" y="95.4">B</text>
<text x="136.5" y="100.5">RESET</text>
<text x="199.5" y="100.6" transform="rotate(-90 199.5 100.6)">J1</text>
<text x="223.9" y="97.9" transform="rotate(-90 223.9 97.9)">+5V</text>
<text x="234.1" y="97.9" transform="rotate(-90 234.1 97.9)">+5V</text>
<text x="238.2" y="100.1">C3</text>
<text x="254.4" y="100.5">C</text>
<text x="274.4" y="97.9">SW1</text>
<text x="224.8" y="104.6" transform="rotate(-90 224.8 104.6)">R1</text>
<text x="229.7" y="106.8" transform="rotate(-90 229.7 106.8)">220</text>
<text x="265.3" y="103.3">TSWDTS-63</text>
<text x="274.4" y="105.5">SW2</text>
<text x="156.5" y="113.8">GND</text>
<text x="174.3" y="108.1">CN3</text>
<text x="214.8" y="109.6" transform="rotate(-90 214.8 109.6)">DIN5PINL</text>
<text x="254.4" y="108.1">C#</text>
<text x="265.3" y="110.9">TSWDTS-63</text>
<text x="274.4" y="113.2">SW3</text>
<text x="28.4" y="118.2" transform="rotate(-90 28.4 118.2)">+5V</text>
<text x="43.6" y="118.2" transform="rotate(-90 43.6 118.2)">+5V</text>
<text x="66.5" y="118.2" transform="rotate(-90 66.5 118.2)">+5V</text>
<text x="234.7" y="118.9">GND</text>
<text x="254.4" y="115.7">D</text>
<text x="265.3" y="118.5">TSWDTS-63</text>
<text x="168.1" y="125.9">OUT</text>
<text x="168.1" y="123.3">CH</text>
<text x="191.8" y="124.2">R2</text>
<text x="254.4" y="123.3">D#</text>
<text x="274.4" y="120.8">SW4</text>
<text x="44.6" y="129.6" transform="rotate(-90 44.6 129.6)">R3</text>
<text x="58.1" y="128.4">DOWN</text>
<text x="62.9" y="130.9">UP</text>
<text x="168.1" y="130.9">C</text>
<text x="168.1" y="128.4">MODE</text>
<text x="189.6" y="129.2">220</text>
<text x="204.3" y="131.6">GND</text>
<text x="254.4" y="130.9">E</text>
<text x="265.3" y="126.1">TSWDTS-63</text>
<text x="274.4" y="128.4">SW5</text>
<text x="57.8" y="133.5">RESET</text>
<text x="168.1" y="133.5">C#</text>
<text x="168.1" y="136">D</text>
<text x="265.3" y="133.7">TSWDTS-63</text>
<text x="274.4" y="136">SW6</text>
<text x="63.5" y="143.6">F#</text>
<text x="64.8" y="138.6">E</text>
<text x="64.9" y="141.1">F</text>
<text x="168.1" y="138.6">D#</text>
<text x="254.4" y="138.6">F</text>
<text x="265.3" y="141.4">TSWDTS-63</text>
<text x="274.4" y="143.6">SW7</text>
<text x="63.1" y="148.7">G#</text>
<text x="64.5" y="146.2">G</text>
<text x="254.4" y="146.2">F#</text>
<text x="265.3" y="149">TSWDTS-63</text>
<text x="43.6" y="151.5" transform="rotate(-90 43.6 151.5)">RSW1</text>
<text x="48.9" y="151.5" transform="rotate(-90 48.9 151.5)">TSWDTS-63</text>
<text x="63.4" y="153.8">A#</text>
<text x="64.8" y="151.3">A</text>
<text x="254.4" y="153.8">G</text>
<text x="274.4" y="151.3">SW8</text>
<text x="32.5" y="158.5">CP1</text>
<text x="64.8" y="156.3">B</text>
<text x="254.4" y="161.4">G#</text>
<text x="265.3" y="156.5">TSWDTS-63</text>
<text x="274.4" y="158.8">SW9</text>
<text x="160.4" y="166.5">CH</text>
<text x="185.8" y="166.5">MODE</text>
<text x="265.3" y="164.2">TSWDTS-63</text>
<text x="273" y="166.5">SW10</text>
<text x="173.1" y="172">JP1</text>
<text x="198.5" y="172">JP2</text>
<text x="254.4" y="169">A</text>
<text x="265.3" y="171.8">TSWDTS-63</text>
<text x="29" y="174.7">GND</text>
<text x="44.3" y="174.7">GND</text>
<text x="67.1" y="174.7">GND</text>
<text x="166.2" y="179.8">GND</text>
<text x="191.6" y="179.8">GND</text>
<text x="213.8" y="176.6">UP</text>
<text x="224.6" y="179.4">TSWDTS-63</text>
<text x="232.3" y="174.1">SW13</text>
<text x="254.4" y="176.6">A#</text>
<text x="265.3" y="179.4">TSWDTS-63</text>
<text x="273.1" y="174.1">SW11</text>
<text x="213.8" y="184.2">DOWN</text>
<text x="232.3" y="181.7">SW14</text>
<text x="254.4" y="184.2">B</text>
<text x="273" y="181.7">SW12</text>
<text x="224.6" y="187">TSWDTS-63</text>
<text x="265.3" y="187">TSWDTS-63</text>
<text x="242.3" y="195">GND</text>
<text x="283" y="195">GND</text>
</g>
<g font-size="2.1" fill="#808080">
<text x="18" y="18.9">J-B*2</text>
<text x="18" y="21.4">B-B*2</text>
<text x="18" y="24">S-B*2</text>
<text x="13.5" y="35.2">CN2-1</text>
<text x="13.5" y="32.7">CN2-2</text>
<text x="62.1" y="37.6">IN</text>
<text x="64.5" y="41.3">GND</text>
<text x="67.1" y="37.6">OUT</text>
<text x="167.6" y="90">MOSI</text>
<text x="167.6" y="92.5">MISO</text>
<text x="168.8" y="95">SCK</text>
<text x="165.9" y="100.1">RESET</text>
<text x="168.7" y="97.6">VCC</text>
<text x="203.2" y="97.5" transform="rotate(-90 203.2 97.5)">G1</text>
<text x="208.3" y="97.5" transform="rotate(-90 208.3 97.5)">G2</text>
<text x="168.4" y="102.7">GND</text>
<text x="200.7" y="109.1" transform="rotate(-90 200.7 109.1)">3</text>
<text x="203.2" y="111.6" transform="rotate(-90 203.2 111.6)">5</text>
<text x="205.7" y="111.6" transform="rotate(-90 205.7 111.6)">2</text>
<text x="208.3" y="111.6" transform="rotate(-90 208.3 111.6)">4</text>
<text x="210.8" y="109.1" transform="rotate(-90 210.8 109.1)">1</text>
<text x="71.9" y="122.9">20</text>
<text x="79" y="124.1">VCC</text>
<text x="129.3" y="124.1">(PCINT11/RXD)_PD0</text>
<text x="155.1" y="122.9">2</text>
<text x="155.1" y="125.5">3</text>
<text x="73.1" y="128">5</text>
<text x="73.1" y="130.6">4</text>
<text x="79" y="129.2">PA0_(PCINT8/CLKI/XTAL1)</text>
<text x="79" y="131.7">PA1_(PCINT9/XTAL2)</text>
<text x="115.4" y="129.2">(PCINT13/CKOUT/XCK/INT0)_PD2</text>
<text x="128.9" y="131.7">(PCINT14/INT1)_PD3</text>
<text x="129.3" y="126.6">(PCINT12/TXD)_PD1</text>
<text x="155.1" y="128">6</text>
<text x="155.1" y="130.6">7</text>
<text x="73.1" y="133.1">1</text>
<text x="79" y="134.2">PA2_(PCINT10/RESET/DW)</text>
<text x="124.6" y="136.8">(PCINT16/OC0B/T1)_PD5</text>
<text x="131.2" y="134.2">(PCINT15/T0)_PD4</text>
<text x="155.1" y="133.1">8</text>
<text x="155.1" y="135.6">9</text>
<text x="71.9" y="138.2">12</text>
<text x="71.9" y="140.7">13</text>
<text x="71.9" y="143.3">14</text>
<text x="79" y="139.3">PB0_(AIN0/PCINT0)</text>
<text x="79" y="141.9">PB1_(AIN1/PCINT1)</text>
<text x="129.4" y="139.3">(ICPI/PCINT17)_PD6</text>
<text x="155.1" y="138.2">11</text>
<text x="71.9" y="145.8">15</text>
<text x="71.9" y="148.3">16</text>
<text x="79" y="144.4">PB2_(OC0A/PCINT2)</text>
<text x="79" y="146.9">PB3_(OC1A/PCINT3)</text>
<text x="79" y="149.5">PB4_(OC1B/PCINT4)</text>
<text x="71.9" y="150.9">17</text>
<text x="71.9" y="153.4">18</text>
<text x="71.9" y="156">19</text>
<text x="79" y="152">PB5_(MOSI/DI/SDA/PCINT5)</text>
<text x="79" y="154.5">PB6_(MISO/DO/PCINT6)</text>
<text x="71.9" y="161">10</text>
<text x="79" y="157.1">PB7_(USCK/SCL/SCK/PCINT7)</text>
<text x="79" y="162.1">GND</text>
<text x="171.6" y="166.1">2</text>
<text x="171.6" y="163.6">3</text>
<text x="196.9" y="166.1">2</text>
<text x="196.9" y="163.6">3</text>
<text x="171.6" y="168.7">1</text>
<text x="196.9" y="168.7">1</text>
</g>
<g font-size="1.8" fill="#800000">
<text x="176.7" y="93.5">MISO</text>
<text x="176.7" y="90.9">MOSI</text>
<text x="176.5" y="101.1">RESET</text>
<text x="176.9" y="98.6">VCC</text>
<text x="177" y="96">SCK</text>
<text x="205.4" y="96.4">G</text>
<text x="176.7" y="103.6">GND</text>
<text x="201.8" y="102.2">3</text>
<text x="203.1" y="104.8">5</text>
<text x="205.6" y="106">2</text>
<text x="208.2" y="104.8">4</text>
<text x="209.4" y="102.2">1</text>
</g>
</svg>
